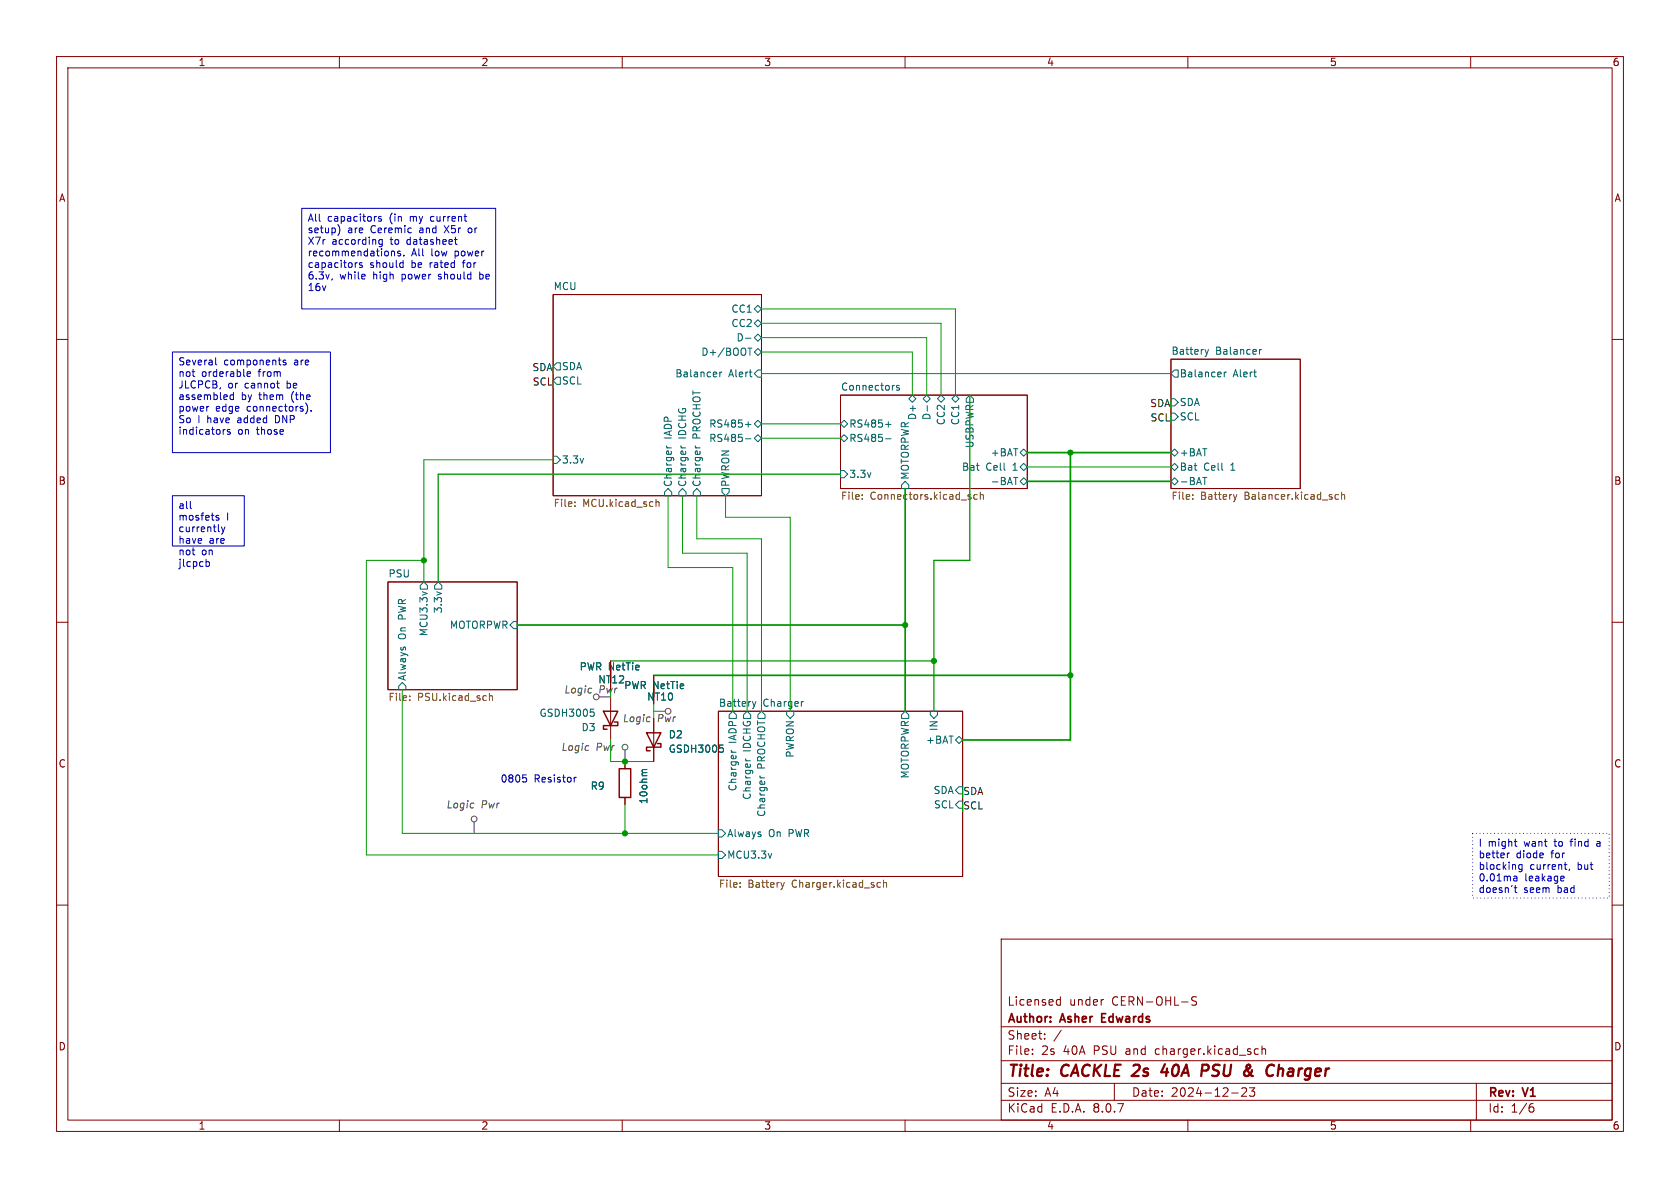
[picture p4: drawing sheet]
<svg xmlns="http://www.w3.org/2000/svg" width="297mm" height="210mm" viewBox="0 0 297 210" stroke-linecap="round" stroke-linejoin="round" font-family="sans-serif">
<g fill="none" stroke="#840000" stroke-width=".18">
<path d="M10 10h277v190h-277zM12 12h273v186h-273zM60 10v2M110 10v2M160 10v2M210 10v2M260 10v2M97.8 52.1h36.8v35.5h-36.8zM10 60h2M148.6 69.9h33v16.5h-33zM207 63.5h22.9v22.9h-22.9zM285 60h2"/>
<path d="M10 110h2M68.6 102.9h22.8v19h-22.8zM285 110h2M127 125.7h43.2v29.2h-43.2zM10 160h2M177 166h108v32h-108zM186.9 177.6h.6M186.9 176.8h.6M187.5 176.2v1.5M195 176.7h.1M211.5 176.3l-.5-.1-.3 .1v.5l.7 .3 .1 .3-.3 .3-.5-.1M285 160h2"/>
<path d="M60 198v2M110 198v2M160 198v2M177 194.5h108M177 191.5h108M177 187.5h108M177 181.5h108M182.5 186.3v.1M182.5 185.5v.1M184.7 183.6v.1M184.7 182.8v.1M187.6 182.1l-1.3 2"/>
<path d="M197 191.5v3M210 198v2M217.7 193.2h1.2M219.5 192.4l.6-.1 .2 .1 .1 .3-.9 1.1h.9M220.9 192.3h.9l-.5 .6 .4 .1v.7l-.2 .1h-.4l-.2-.1M222 185.4l.5 .1M222.5 186.3l-.5 .1M223.1 185.5l.2-.1 .4 .1v.9M223.1 184.9v1.5M260 198v2M261 191.5v6.5M270.6 195.7h.4l.2 .3-.1 .5-.5 .1"/>
<path d="M271 195.1l-.4 .1"/>
</g>
<path d="M205.9 188.1l-.6 1.4h1.2M206.3 188.9l-.1 1.3M212.6 188.2l.9 .1a.58 .58 0 0 1-.3 1h-.7M226.1 189l.2-.1 .5 .1-.1 1.2" fill="none" stroke="#840000" stroke-width=".4"/>
<path d="M194.8 179.9h.5M195.5 179.2h-.7v1.5h.7" fill="none" stroke="#840000" stroke-width=".3"/>
<path d="M260.3 147.3h24.2v11.5h-24.2z" fill="#fff"/>
<path d="M97.8 52.1h36.8v35.5h-36.8zM148.6 69.9h33v16.5h-33zM207 63.5h22.9v22.9h-22.9zM68.6 102.9h22.8v19h-22.8zM107.9 116.8v5.1M115.6 119.4v5.1M107.9 123.2v7.6M110.5 134.6v1.3M115.6 127v7.6M127 125.7h43.2v29.2h-43.2zM110.5 141v1.2" fill="none" stroke="#840000" stroke-width=".18"/>
<g fill="none" stroke="#006464" stroke-width=".18">
<path d="M131.8 59.8h1M133.3 57.2l.7-.7 .6 .7-.6 .6zM133.3 59.7l.7-.6 .6 .6-.6 .6zM134 54l.6 .6-.6 .6-.7-.6zM97.8 67.3l.6-.6h.7v1.2h-.7zM98.4 64.1h.7v1.3h-.7l-.6-.6zM117.8 78.8l.3 .4M120.4 78.8l.2 .4M122.9 78.8l.3 .4M127.3 65.8v.8M127.6 65.8l-.3 .2M131.8 77.6h1"/>
<path d="M131.8 75h1M132.2 61.5h.7M132.3 74.5v1M132.6 61.5v1.3M133.3 77.5l.7-.7 .6 .7-.6 .6zM133.3 62.2l.7-.6 .6 .6-.6 .7zM134 74.3l.6 .6-.6 .7-.7-.7zM134 65.4h.6v1.3h-.6l-.7-.7zM148.6 77.5l.6-.7 .7 .7-.7 .6zM149.2 74.3l.7 .6-.7 .7-.6-.7zM156.6 77.6h.9M156.6 75h.9"/>
<path d="M157 74.5v1M159 68.2l-.3-.1-.2 .2v.2l.5 .1v.3h-.5M160.7 70.5l.6-.6 .6 .6-.6 .6zM163.2 70.5l.6-.6 .7 .6-.7 .6zM163.9 71.7v1M165.7 70.5l.7-.6 .6 .6-.6 .6zM168.3 70.5l.6-.6 .6 .6-.6 .6zM171.4 69.9l.7 .6v.6h-1.3v-.6zM207 70.5h.6l.7 .6-.7 .7h-.6zM207 73h.6l.7 .7-.7 .6h-.6zM207.6 65.4h.7v1.3h-.7l-.6-.7zM213 61.8l.3 .8"/>
<path d="M213.3 62.6l-.1 .4M213.6 61.8l-.3 .8M216.4 65.8v.8M216.8 65.8l-.4 .2M222.7 61.8v.8M223 61.8l-.3 .2M97.8 80.6h.6l.7 .7-.7 .6h-.6zM118.1 86.4l.6 .6v.6h-1.2v-.6zM120.6 86.4l.7 .6v.6h-1.3v-.6zM123.2 86.4l.6 .6v.6h-1.2v-.6zM127.6 86.4h1.3v.6l-.6 .6-.7-.6zM148.6 83.2h.6l.7 .6-.7 .7h-.6z"/>
<path d="M160 85.1l.7 .6v.7h-1.3v-.7zM179.2 84.4h.7M180.3 82.6l.7-.7 .6 .7-.6 .6zM180.3 80l.7-.6 .6 .6-.6 .6zM180.3 85.1l.7-.6 .6 .6-.6 .6zM207 85.1l.6-.6 .7 .6-.7 .6zM207 80l.6-.6 .7 .6-.7 .6zM207 82.6l.6-.7 .7 .7-.7 .6zM212.6 84.4h.7M74.9 102.9l.7 .6v.6h-1.3v-.6zM77.5 102.9l.6 .6v.6h-1.3v-.6zM90.8 109.9h.6v1.2h-.6l-.6-.6z"/>
<path d="M71.1 120.7l.7 .6v.6h-1.3v-.6zM104.4 125.4h.6M104.8 125.8l.3 .3v.3l-.3 .2M114.4 136h-.7l-.2 .4M127.2 131.7h.6M127.7 132.2l.2 .2v.3l-.2 .3M129.3 132.6l.2 .4M129.5 125.7l.7 .7v.6h-1.3v-.6zM131.4 126.4l.7-.7 .6 .7v.6h-1.3zM131.8 134.1l.3 .4M133 124l.3 .9M133.3 124.9l-.2 .3"/>
<path d="M133.6 124l-.3 .9M134.4 137.1l.2 .4M134.6 125.7l.7 .7v.6h-1.3v-.6zM139.1 125.7h1.2v.7l-.6 .6-.6-.6zM142 124l-.2 .1M160 125.7l.7 .7v.6h-1.3v-.6zM164.5 125.7h1.2v.7l-.6 .6-.6-.6zM168.9 130.8l.6-.6 .7 .6-.7 .6zM169.5 139.1h.7v1.2h-.7l-.6-.6zM127 146.7h.6l.7 .6-.7 .7h-.6zM127 150.5h.6l.7 .6-.7 .7h-.6zM169.5 141.6h.7v1.3h-.7l-.6-.7z"/>
</g>
<g fill="none" stroke="#725600" stroke-width=".18">
<path d="M101.6 89.4v.1M101.6 88.8v.1M116 88.3v1.2M116 88.8l.2-.1 .3 .1v.7M152.4 88.1v.2M152.4 87.5v.1M172.8 87.5l-.4-.1-.2 .3 .1 .5h.5M173.3 87.5l.2-.1 .3 .1v.8M173.3 87v1.3M210.9 88.1v.2M210.9 87.5v.1M218.7 87.4l-.3 .9"/>
<path d="M236.6 87.5l-.3-.1-.3 .3 .1 .5h.5M237.2 87.5l.1-.1 .4 .1v.8M237.2 87v1.3M72.4 123.7v.1M72.4 123v.2M86.5 122.6v1.2M86.5 123.1l.2-.1h.3l.1 .8M130.8 156.7v.1M130.8 156.1v.1M138.7 156l-.4 .8M155.3 156l.3 .1M155.6 156.8h-.3"/>
<path d="M156.2 156.1l.2-.1 .3 .1v.7M156.2 155.6v1.2"/>
</g>
<path d="M107.9 118.1v2.6M106.7 125.7h2.5l-1.3 2.6zM108.6 127.6h.6v.7h-2.5v.6h.6M109.5 135.9h2v5.1h-2zM114.3 129.5h2.5l-1.2 2.6zM115.6 120.7v2.5M116.2 131.4h.6v.7h-2.5v.6h.6" fill="none" stroke="#840000" stroke-width=".25"/>
<g fill="none" stroke="#484848" stroke-width=".18">
<path d="M104 131.8l.1 .1M104.5 121.7h.1M110.5 132.6v2M114.8 126.7l.2 .1M115.6 125.7h2M83.7 142h.1M83.8 145.3v2"/>
<circle cx="105.4" cy="123.2" r=".51"/>
<circle cx="110.5" cy="132.1" r=".51"/>
<circle cx="118.1" cy="125.7" r=".51"/>
<circle cx="83.8" cy="144.8" r=".51"/>
</g>
<g fill="none" stroke="#0000c2" stroke-width=".18">
<path d="M53.3 36.8h34.3v17.8h-34.3zM66.4 38.3h.1M67.4 38.3h-.3l-.2 .1 .1 .2 .4 .1v.3h-.5M58.7 49.3l-.1 .2M60 40.2v.9l-.3 .5M63.2 46.4l-.3 .2M64 46.5l-.3-.1-.2 .2 .1 .2 .4 .1v.3h-.5M67.6 42.3v1.1l-.3 .2h-.3M67.6 42.4l-.4-.1-.2 .3 .1 .5h.5M69.3 44.5h.4l.1 .7M70.8 44.5l-.3-.1-.2 .2 .1 .2 .4 .1v.3h-.5M70.9 46.4l.4 .1"/>
<path d="M71.3 47.2l-.4 .1M71.3 46v1.3M71.4 45.1v.1M80.3 42.3h.5M80.5 43l.3 .2M82.9 40.4l-.1 .1 .1 .6M84.8 48.1v1.2M84.8 49.3h.1M84.9 48.5h-.1M30.5 62.2h27.9v17.8h-27.9zM36.8 71.8h.1M38.1 63.2v1.1l.2 .2"/>
<path d="M39.8 75.9l-.3 .1M40.7 76l-.3-.1-.2 .2v.2l.5 .1v.3h-.5M41.3 69.4v1.2M41.3 69.9l-.4-.1-.2 .2 .1 .6h.5M43.7 65.9v.6h.5M44.3 65.9v.1l-.6 .1M48.9 67.7h.5M49.3 68.6h.1M50.5 63.7h-.3l-.2 .1 .1 .2 .4 .1v.3h-.5M54.3 71.8v.8l-.3 .6M55 72.6v.1M30.5 87.6h12.7v8.9h-12.7z"/>
<path d="M33.6 89.7l.2 .2M36.4 99.3h.4l.2 .2-.1 .6h-.5M38.7 91.2l-.3-.1-.2 .2v.2l.5 .1v.3h-.5M39.2 93.1l.3 .9M39.5 94l-.3 .4M39.8 93.1l-.3 .9M92.4 137h.6M92.9 137.5l.2 .2v.3l-.2 .3M101.9 137.4l-.4 .2M266.5 150.8v.8M266.5 150.9v.1M267.7 148.7h.5"/>
<path d="M267.7 156.9h.5M267.9 156.5v1.1l.3 .2M267.9 149.5l.3 .1M268.2 155.1v.6M268.2 155.7h-.4M268.2 155.2h-.4M269.1 152.8v1.1l-.3 .2-.3-.1M269.1 152.9l-.4-.1-.2 .3 .1 .5h.5M276.5 155.7h-.4M276.5 154.9v.3l-.6 .1M276.5 152.8h.5M276.9 153.7h.1"/>
<path d="M277.5 153.6l-.1 .3M282.4 148.7l-.1 .1M282.4 149.1l-.1 .2 .1 .3"/>
</g>
<path d="M260.3 147.3h24.2v11.5h-24.2z" fill="none" stroke="#0000c2" stroke-width=".18" stroke-dasharray="0 .6"/>
<g fill="none" stroke="#009600" stroke-width=".18">
<path d="M134.6 54.6h34.3v15.3M134.6 59.7h29.2v10.2M134.6 57.2h31.8v12.7M134.6 74.9h14M134.6 77.5h14M134.6 62.2h26.7v7.7M134.6 66h72.4M74.9 99.1h-10.1v52h62.2M97.8 81.3h-22.9v21.6M118.1 87.6v12.7h11.4v25.4M120.6 87.6v10.2h11.5v27.9M123.2 87.6v7.7h11.4v30.4"/>
<path d="M128.3 87.6v3.8h11.4v34.3M181.6 82.6h25.4M71.1 121.9v25.4h55.9M107.9 130.8v3.8h7.7M115.6 124.5v2.5M110.5 142.2v5.1"/>
</g>
<path d="M160 86.4v39.3M181.6 80h25.4M181.6 85.1h25.4M189.2 80v50.8h-19M91.4 110.5h68.6M115.6 119.4h73.6" fill="none" stroke="#009600" stroke-width=".3"/>
<path d="M171.4 69.9v29.2h-6.3v26.6M148.6 83.8h-71.1v19.1M107.9 116.8h57.2" fill="none" stroke="#009600" stroke-width=".23"/>
<g fill="#009600" stroke="#009600" stroke-width=".18">
<circle cx="165.1" cy="116.8" r=".46"/>
<circle cx="160" cy="110.5" r=".46"/>
<circle cx="189.2" cy="80" r=".46"/>
<circle cx="189.2" cy="119.4" r=".46"/>
<circle cx="74.9" cy="99.1" r=".46"/>
<circle cx="110.5" cy="134.6" r=".46"/>
<circle cx="110.5" cy="147.3" r=".46"/>
</g>
<g font-size="2.8" fill="#840000">
<text x="178" y="190.9">Title:</text>
<text x="187.7" y="190.9">CACKLE 2s</text>
<text x="207" y="190.9">40A</text>
<text x="214.8" y="190.9">PSU</text>
<text x="223.1" y="190.9">&amp;</text>
<text x="227.9" y="190.9">Charger</text>
</g>
<g font-size="2.1" fill="#840000">
<text x="178" y="178">Licensed</text>
<text x="189" y="178">under</text>
<text x="196.6" y="178">CERN-OHL-S</text>
<text x="178" y="184">Sheet:</text>
<text x="178" y="181.2">Author:</text>
<text x="187.6" y="181.2">Asher</text>
<text x="195.4" y="181.2">Edwards</text>
<text x="178" y="186.7">File:</text>
<text x="184.1" y="186.7">2s</text>
<text x="188" y="186.7">40A</text>
<text x="193.5" y="186.7">PSU</text>
<text x="199.3" y="186.7">and</text>
<text x="204.6" y="186.7">charger.kicad_sch</text>
<text x="178" y="196.9">KiCad</text>
<text x="178" y="194.1">Size:</text>
<text x="184.7" y="194.1">A4</text>
<text x="185.7" y="196.9">E.D.A.</text>
<text x="193.3" y="196.9">8.0.7</text>
<text x="200" y="194.1">Date:</text>
<text x="207" y="194.1">2024-12-23</text>
<text x="263" y="194.3">Rev:</text>
<text x="263" y="196.9">Id:</text>
<text x="267.1" y="196.9">1/6</text>
<text x="269.4" y="194.3">V1</text>
</g>
<g font-size="1.8" fill="#840000">
<text x="35" y="11.9">1</text>
<text x="85" y="11.9">2</text>
<text x="135" y="11.9">3</text>
<text x="185" y="11.9">4</text>
<text x="235" y="11.9">5</text>
<text x="285" y="11.9">6</text>
<text x="10.3" y="35.9">A</text>
<text x="285.3" y="35.9">A</text>
<text x="10.3" y="85.9">B</text>
<text x="285.3" y="85.9">B</text>
<text x="10.3" y="135.9">C</text>
<text x="285.3" y="135.9">C</text>
<text x="10.3" y="185.9">D</text>
<text x="285.3" y="185.9">D</text>
<text x="35" y="199.9">1</text>
<text x="85" y="199.9">2</text>
<text x="135" y="199.9">3</text>
<text x="185" y="199.9">4</text>
<text x="235" y="199.9">5</text>
<text x="285" y="199.9">6</text>
</g>
<g font-size="1.8" fill="#0000c2">
<text x="54.3" y="39.5">All</text>
<text x="54.3" y="41.6">setup)</text>
<text x="57.9" y="39.5">capacitors</text>
<text x="61.5" y="41.6">are</text>
<text x="65.6" y="41.6">Ceremic</text>
<text x="69" y="39.5">(in</text>
<text x="72.7" y="39.5">my</text>
<text x="74.4" y="41.6">and</text>
<text x="76.6" y="39.5">current</text>
<text x="79.1" y="41.6">X5r</text>
<text x="83.4" y="41.6">or</text>
<text x="54.3" y="43.6">X7r</text>
<text x="54.3" y="45.6">recommendations.</text>
<text x="54.3" y="47.7">capacitors</text>
<text x="58.7" y="43.6">according</text>
<text x="65.4" y="47.7">should</text>
<text x="69.2" y="43.6">to</text>
<text x="72.2" y="43.6">datasheet</text>
<text x="72.8" y="45.6">All</text>
<text x="72.8" y="47.7">be</text>
<text x="76.2" y="47.7">rated</text>
<text x="76.3" y="45.6">low</text>
<text x="80.7" y="45.6">power</text>
<text x="82.3" y="47.7">for</text>
<text x="54.3" y="49.7">6.3v,</text>
<text x="54.3" y="51.8">16v</text>
<text x="60.1" y="49.7">while</text>
<text x="66.1" y="49.7">high</text>
<text x="71.3" y="49.7">power</text>
<text x="78" y="49.7">should</text>
<text x="85.4" y="49.7">be</text>
<text x="31.4" y="64.9">Several</text>
<text x="39.6" y="64.9">components</text>
<text x="52.1" y="64.9">are</text>
<text x="31.4" y="67">not</text>
<text x="31.4" y="69">JLCPCB,</text>
<text x="31.4" y="71">assembled</text>
<text x="35.6" y="67">orderable</text>
<text x="40.3" y="69">or</text>
<text x="42.6" y="71">by</text>
<text x="43.4" y="69">cannot</text>
<text x="45.8" y="67">from</text>
<text x="45.9" y="71">them</text>
<text x="51" y="69">be</text>
<text x="51.8" y="71">(the</text>
<text x="31.4" y="73.1">power</text>
<text x="31.4" y="75.1">So</text>
<text x="31.4" y="77.2">indicators</text>
<text x="35" y="75.1">I</text>
<text x="36.7" y="75.1">have</text>
<text x="38.1" y="73.1">edge</text>
<text x="42" y="77.2">on</text>
<text x="42.3" y="75.1">added</text>
<text x="43.8" y="73.1">connectors).</text>
<text x="45.5" y="77.2">those</text>
<text x="49.1" y="75.1">DNP</text>
<text x="31.4" y="90.3">all</text>
<text x="31.4" y="92.4">mosfets</text>
<text x="31.4" y="94.4">currently</text>
<text x="40" y="92.4">I</text>
<text x="31.4" y="96.4">have</text>
<text x="31.4" y="98.5">not</text>
<text x="31.4" y="100.5">jlcpcb</text>
<text x="35.6" y="98.5">on</text>
<text x="37" y="96.4">are</text>
<text x="88.4" y="138.5">0805</text>
<text x="94.4" y="138.5">Resistor</text>
<text x="261.3" y="150">I</text>
<text x="263.1" y="150">might</text>
<text x="269.6" y="150">want</text>
<text x="275.1" y="150">to</text>
<text x="278.1" y="150">find</text>
<text x="282.9" y="150">a</text>
<text x="261.3" y="152">better</text>
<text x="261.3" y="154.1">blocking</text>
<text x="268" y="152">diode</text>
<text x="270.5" y="154.1">current,</text>
<text x="274.3" y="152">for</text>
<text x="279" y="154.1">but</text>
<text x="261.3" y="156.1">0.01ma</text>
<text x="261.3" y="158.2">doesn't</text>
<text x="269.4" y="158.2">seem</text>
<text x="269.5" y="156.1">leakage</text>
<text x="275.4" y="158.2">bad</text>
</g>
<g font-size="1.8" fill="#006464">
<text x="97.8" y="51.4">MCU</text>
<text x="129.2" y="58">CC2</text>
<text x="129.2" y="55.5">CC1</text>
<text x="99.3" y="65.6">SDA</text>
<text x="123.9" y="63.1">D+/BOOT</text>
<text x="130.1" y="60.6">D-</text>
<text x="207" y="62.8">Battery</text>
<text x="214.9" y="62.8">Balancer</text>
<text x="99.3" y="68.2">SCL</text>
<text x="119.3" y="66.9">Balancer</text>
<text x="128.8" y="66.9">Alert</text>
<text x="148.6" y="69.1">Connectors</text>
<text x="208.5" y="72">SDA</text>
<text x="208.5" y="66.9">Balancer</text>
<text x="218" y="66.9">Alert</text>
<text x="119" y="77.6" transform="rotate(-90 119 77.6)">IADP</text>
<text x="121.5" y="77.6" transform="rotate(-90 121.5 77.6)">IDCHG</text>
<text x="124.1" y="77.6" transform="rotate(-90 124.1 77.6)">PROCHOT</text>
<text x="125.3" y="75.8">RS485+</text>
<text x="150.1" y="75.8">RS485+</text>
<text x="162.2" y="74.4" transform="rotate(-90 162.2 74.4)">D+</text>
<text x="164.7" y="74.4" transform="rotate(-90 164.7 74.4)">D-</text>
<text x="167.2" y="75.3" transform="rotate(-90 167.2 75.3)">CC2</text>
<text x="169.8" y="75.3" transform="rotate(-90 169.8 75.3)">CC1</text>
<text x="208.5" y="74.5">SCL</text>
<text x="99.3" y="82.1">3.3v</text>
<text x="125.3" y="78.3">RS485-</text>
<text x="150.1" y="78.3">RS485-</text>
<text x="170" y="83.4">Bat</text>
<text x="172.3" y="79.3" transform="rotate(-90 172.3 79.3)">USBPWR</text>
<text x="174.3" y="83.4">Cell</text>
<text x="175" y="80.9">+BAT</text>
<text x="179.1" y="83.4">1</text>
<text x="208.5" y="80.9">+BAT</text>
<text x="208.5" y="83.4">Bat</text>
<text x="212.8" y="83.4">Cell</text>
<text x="217.6" y="83.4">1</text>
<text x="119" y="86.2" transform="rotate(-90 119 86.2)">Charger</text>
<text x="121.5" y="86.2" transform="rotate(-90 121.5 86.2)">Charger</text>
<text x="124.1" y="86.2" transform="rotate(-90 124.1 86.2)">Charger</text>
<text x="129.1" y="86.2" transform="rotate(-90 129.1 86.2)">PWRON</text>
<text x="150.1" y="84.7">3.3v</text>
<text x="160.9" y="84.9" transform="rotate(-90 160.9 84.9)">MOTORPWR</text>
<text x="175" y="86">-BAT</text>
<text x="208.5" y="86">-BAT</text>
<text x="68.6" y="102.2">PSU</text>
<text x="72" y="113.1" transform="rotate(-90 72 113.1)">On</text>
<text x="72" y="109.4" transform="rotate(-90 72 109.4)">PWR</text>
<text x="75.8" y="112.6" transform="rotate(-90 75.8 112.6)">MCU3.3v</text>
<text x="78.3" y="108.5" transform="rotate(-90 78.3 108.5)">3.3v</text>
<text x="79.4" y="111.4">MOTORPWR</text>
<text x="102.4" y="118.7">PWR NetTie</text>
<text x="72" y="120.5" transform="rotate(-90 72 120.5)">Always</text>
<text x="105.7" y="121">NT12</text>
<text x="110.2" y="122">PWR NetTie</text>
<text x="114.3" y="124.1">NT10</text>
<text x="127" y="125">Battery</text>
<text x="134.9" y="125">Charger</text>
<text x="95.3" y="126.9">GSDH3005</text>
<text x="102.7" y="129.5">D3</text>
<text x="118.1" y="130.7">D2</text>
<text x="130.4" y="131.4" transform="rotate(-90 130.4 131.4)">IADP</text>
<text x="163.6" y="131.7">+BAT</text>
<text x="166" y="129.3" transform="rotate(-90 166 129.3)">IN</text>
<text x="118.1" y="133.3">GSDH3005</text>
<text x="132.9" y="132.9" transform="rotate(-90 132.9 132.9)">IDCHG</text>
<text x="135.5" y="136" transform="rotate(-90 135.5 136)">PROCHOT</text>
<text x="140.6" y="134" transform="rotate(-90 140.6 134)">PWRON</text>
<text x="160.9" y="137.7" transform="rotate(-90 160.9 137.7)">MOTORPWR</text>
<text x="104.3" y="139.8">R9</text>
<text x="114.7" y="142.2" transform="rotate(-90 114.7 142.2)">10ohm</text>
<text x="130.4" y="140" transform="rotate(-90 130.4 140)">Charger</text>
<text x="132.9" y="141.5" transform="rotate(-90 132.9 141.5)">Charger</text>
<text x="164.9" y="140.6">SDA</text>
<text x="165" y="143.1">SCL</text>
<text x="128.5" y="148.2">Always</text>
<text x="135.5" y="144.5" transform="rotate(-90 135.5 144.5)">Charger</text>
<text x="135.9" y="148.2">On</text>
<text x="139.5" y="148.2">PWR</text>
<text x="128.5" y="152">MCU3.3v</text>
</g>
<g font-size="1.8" fill="#009600">
<text x="94" y="65.7">SDA</text>
<text x="94.1" y="68.2">SCL</text>
<text x="203.2" y="72">SDA</text>
<text x="203.3" y="74.6">SCL</text>
<text x="105.8" y="122.8">Pwr</text>
<text x="170.2" y="143.2">SCL</text>
<text x="170.2" y="140.6">SDA</text>
</g>
<g font-size="1.8" fill="#725600">
<text x="97.8" y="89.9">File:</text>
<text x="103" y="89.9">MCU.kicad_sch</text>
<text x="148.6" y="88.7">File:</text>
<text x="153.8" y="88.7">Connectors.kicad_sch</text>
<text x="207" y="88.7">File:</text>
<text x="212.2" y="88.7">Battery</text>
<text x="220.1" y="88.7">Balancer.kicad_sch</text>
<text x="68.6" y="124.2">File:</text>
<text x="73.8" y="124.2">PSU.kicad_sch</text>
<text x="127" y="157.3">File:</text>
<text x="132.2" y="157.3">Battery</text>
<text x="140.1" y="157.3">Charger.kicad_sch</text>
</g>
<g font-size="1.8" fill="#484848">
<text x="99.6" y="122.8">Logic</text>
<text x="110" y="127.9">Logic</text>
<text x="116.2" y="127.9">Pwr</text>
<text x="99.1" y="132.9">Logic</text>
<text x="105.3" y="132.9">Pwr</text>
<text x="78.8" y="143.1">Logic</text>
<text x="85" y="143.1">Pwr</text>
</g>
</svg>
